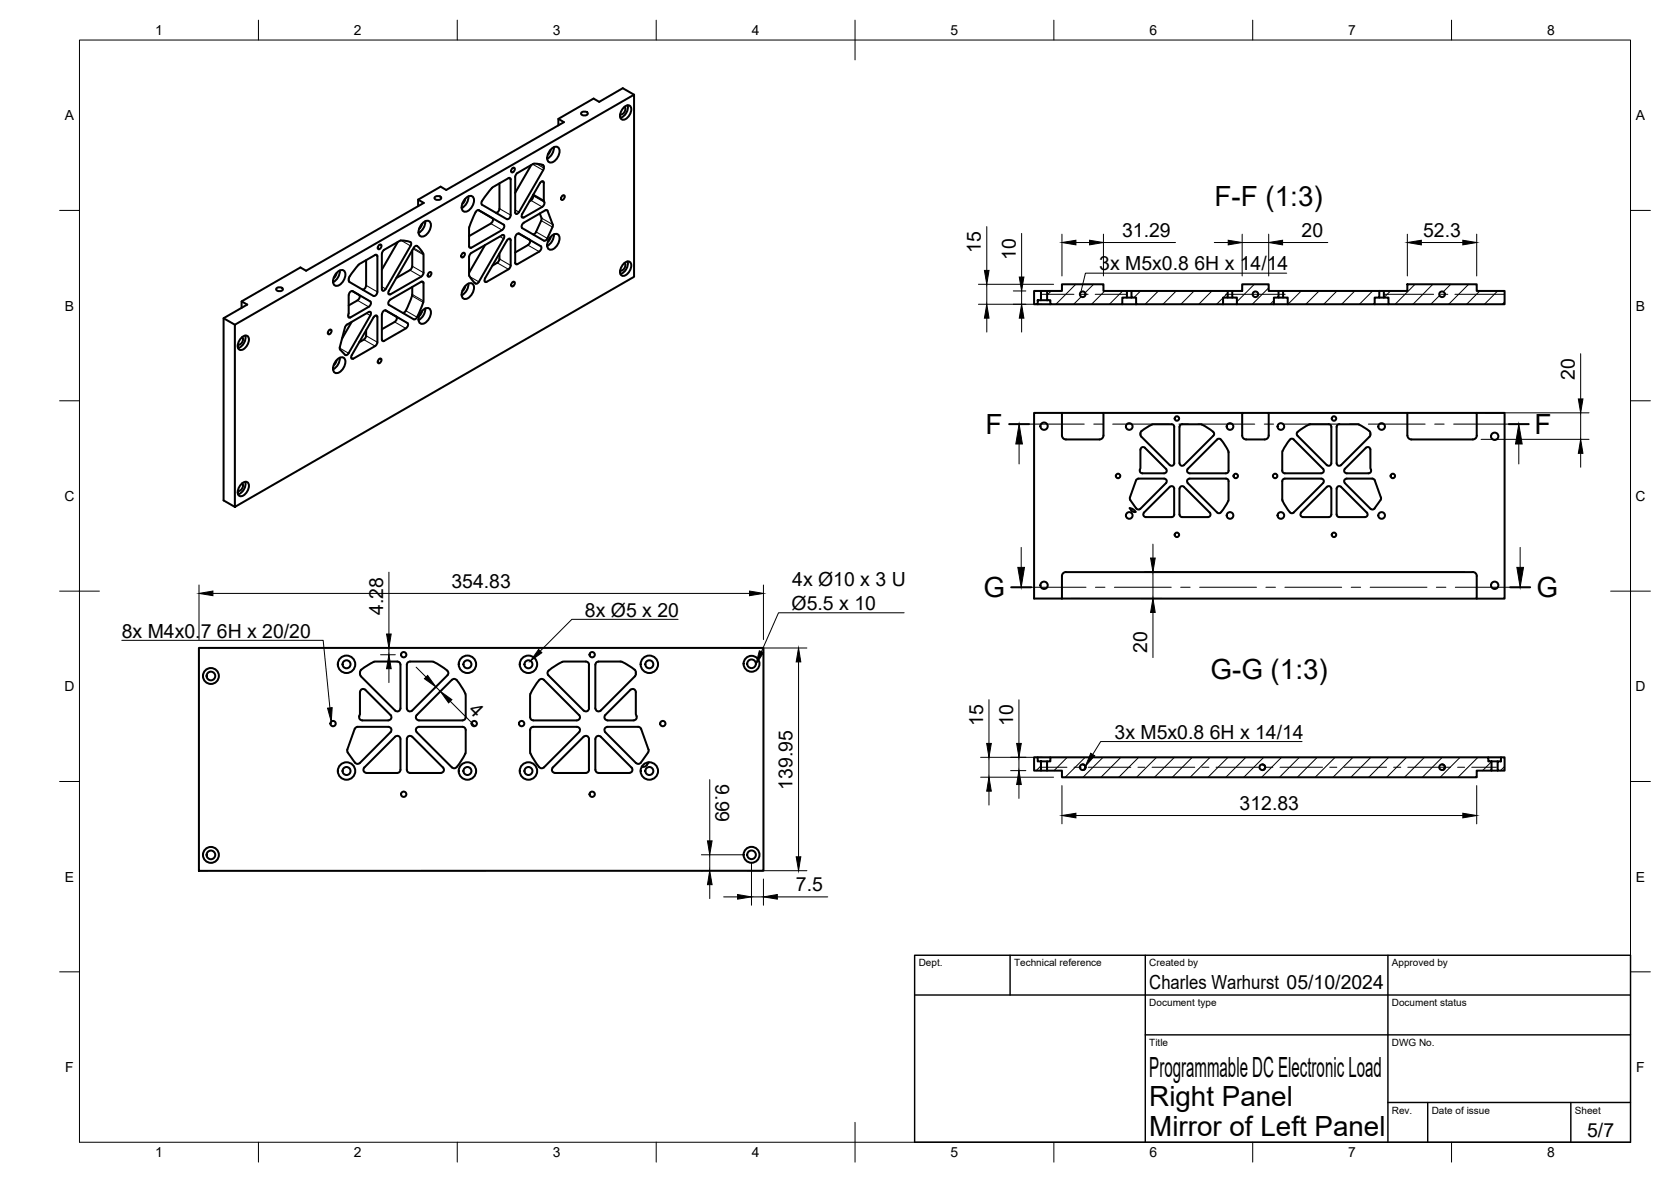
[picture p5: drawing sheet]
<svg xmlns="http://www.w3.org/2000/svg" width="420mm" height="297mm" viewBox="0 0 420 297" stroke-linecap="round" stroke-linejoin="round" font-family="sans-serif">
<!-- layer: Visible -->
<g fill="none" stroke="#000" stroke-width=".51">
<path d="M138.4 37.7l-.2 .6-.5 .5M138.7 37.4a1.11 1.11 0 0 1 1.5-.4 1.11 1.11 0 0 1 .4 1.5 2.43 2.43 0 0 1-2.6 2.3 2.44 2.44 0 0 1 .7-3.4zM139.3 37a3.3 3.3 0 0 1-1.7 2.9M140.4 29.9l1.4 .8-29.6 17-1.4-.8-5.7 3.3v1.6M146.2 28.3l.4-.2h.7l.5 .4a.99 .99 0 0 1-1.7 0zM156.9 26.9a1 1 0 0 1 1.4-.3 1 1 0 0 1 .4 1.3l-.4 1a1.62 1.62 0 0 1-2.1 1 2.4 2.4 0 0 1 .7-3zM157 26.9a1.26 1.26 0 0 1-1.1 1.8M157.8 26.5a2.8 2.8 0 0 1-1.8 3.1M159.4 23.8l-2.8-1.6-5.9 3.4-1.5-.8-8.8 5.1v1.6M105.1 50.2l1.5 .8-29.6 17-1.5-.8-14.8 8.5v1.7M106.1 56.3l-.2 .7-.5 .5M106.4 56a1.11 1.11 0 0 1 1.5-.4 1.11 1.11 0 0 1 .4 1.5 2.43 2.43 0 0 1-2.6 2.3 2.44 2.44 0 0 1 .7-3.4z"/>
<path d="M106.9 55.6a3.3 3.3 0 0 1-1.6 2.9M109.3 49.6l.5-.3h.6l.6 .5a.99 .99 0 0 1-1.8 0zM116.9 50l-.2 .7-.4 .5M117.2 49.7a1.11 1.11 0 0 1 1.5-.4 1.11 1.11 0 0 1 .4 1.5 2.43 2.43 0 0 1-2.6 2.3 2.44 2.44 0 0 1 .7-3.4zM117.8 49.4a3.3 3.3 0 0 1-1.7 2.9M120.3 52.8l3.5 2 .1 .7-.5 .7M120.4 52.8l6.2 3.7 .2 .6-.6 .7M120.4 52.8l-.4 .1-.4 .4-1.6 3.8-.1 4.8M121.2 50.5l-.2 .5 .2 .4 6.2 3.7M123.4 56.2l-5.5 3.1M123.7 47.2l-2.5 3.2M125.6 46.1v6.3l-.3 .8-.6 .3"/>
<path d="M126.2 57.8l-7.7 4.4-.4 .1-.1-.4M126.2 59.1l-7.7 4.5M126.3 59.1l.5 .1-.2 .8-6.2 10.8-.6 .5a4.1 4.1 0 0 1-1.9-2.2v-4.6M128.4 45.1v8.9l-.3 .8-.6 .3M128.4 45.1l-.1-.4-.5 .1-4.1 2.5M128.8 42.3l.4-.2a.67 .67 0 0 1 .1 .8 .67 .67 0 0 1-.7 .3l-.1-.4zM130.4 58.7l5.6 3.2 .1 .3-.1 .6-.4 .4-5.7 3.2-.4-.4v-6.3l.4-.8 .6-.2M131.5 56.1l5.9-3.3 .3 .2 1.3 3.6-1.4 3.3-.7 .6-5.6-3.2-.1-.4zM131.7 54.6l-.5-.1 .1-.7 4.5-7.8 .4-.4h.4l.1 .3 .1 5.5-.5 .6-4.6 2.7M133.6 41.5l-4.1 7M134 49.1a1.25 1.25 0 0 1-.8 1.5M134.1 48.9l2.6 1.6"/>
<path d="M134.8 58.3l-.4 .4-.4 .2M135.7 53.6l.5 1.6-1.4 3.1M136.6 42.8l-6.1 10.5-.6 .5-.4-.4M136.6 42.8a.95 .95 0 0 0 .1-1.1 .95 .95 0 0 0-1-.5h-1.7l-3.9 2.3-.4 .4-.2 .6v8.9M138.4 59.6l-.2 .6-.5 .5M138.7 59.3a1.11 1.11 0 0 1 1.5-.4 1.11 1.11 0 0 1 .4 1.5 2.43 2.43 0 0 1-2.6 2.3 2.44 2.44 0 0 1 .7-3.4zM139.3 58.9a3.3 3.3 0 0 1-1.7 2.9M141.3 49.3l.5-.3a.67 .67 0 0 1 .1 .8 .67 .67 0 0 1-.8 .4v-.5zM56.2 80l2.9 1.6M60.7 75.7l1.5 .8-6 3.5v45.8l2.9 1.6M69.5 72.5l.5-.3h.6l.5 .5a.99 .99 0 0 1-1.7 0zM84.6 68.7l-.2 .6-.5 .5"/>
<path d="M84.9 68.4a1.11 1.11 0 0 1 1.5-.4 1.11 1.11 0 0 1 .4 1.5 2.43 2.43 0 0 1-2.6 2.2 2.44 2.44 0 0 1 .7-3.3zM85.4 68a3.3 3.3 0 0 1-1.6 2.9M88.6 73.1l1.7 1M90.2 66.5l-.4 .5a7.1 7.1 0 0 0-2.1 3.5l.2 .3M90.3 74.1l.2 .4-.4 .8-2.4 1.5M92.1 65.4v6.3l-.4 .8-.5 .3M92.7 77.1l-4.6 2.7M92.7 77.1l.5-.7-.1-.6-4.4-2.6h-.4l-.4 .4-.2 .6-.2 5 .1 .6h.5M94.3 64.1l-4.2 2.5M94.3 64.1l.4-.1 .2 .4M94.9 79.7l-.4-.4-.6 .5-5.4 9.4-.2 .8 .5 .1 5.5-3.1M94.9 79.7v6.3l-.2 .5-.4 .5"/>
<path d="M94.9 64.4v9l-.4 .8-.6 .2-6.1-3.5M95.3 61.6l.4-.2a.67 .67 0 0 1 .1 .8 .67 .67 0 0 1-.8 .3v-.4zM96 63.8v8.9M96 79v6.4M96 79l.4-.8 .6-.2 5.4 3.2 .2 .3-.2 .6-.3 .4-5.5 3.2M96.6 62.8l3.9-2.3a4 4 0 0 1 2.9 .5l-.2 .8-6.2 10.8-.6 .5-.4-.4M96.6 62.8l-.4 .4-.2 .6M96.9 78l2.7 1.6 .2 .6-.6 .7-3.2 1.8M98.2 75.3l7.7-4.5h.4l.2 .3-.1 4.9-1.6 3.9-.5 .3h-.2M98.2 73.9l-.5-.1 .1-.7 6.3-10.8 .5-.5a4 4 0 0 1 1.9 2.2v4.5l-.4 .8-7.9 4.7M98.2 75.3l-.5 .7 .1 .6 6.2 3.6M100 60.8l-4 7"/>
<path d="M103.7 72.1l-.1 2.1-.4 1.2a7.4 7.4 0 0 1-1.7 3.2h-.2M103.7 62.9v4l-.2 .6-.4 .4-3.5 2M106.1 78.2l-.2 .7-.5 .5M106.4 77.9a1.11 1.11 0 0 1 1.5-.4 1.11 1.11 0 0 1 .4 1.5 2.43 2.43 0 0 1-2.6 2.3 2.44 2.44 0 0 1 .7-3.4zM106.9 77.5a3.3 3.3 0 0 1-1.6 2.9M107.8 68.6l.4-.3a.67 .67 0 0 1 .1 .9 .67 .67 0 0 1-.7 .3v-.5zM116.2 63.7l.5-.2a.67 .67 0 0 1 .1 .8 .67 .67 0 0 1-.8 .3v-.5zM116.9 71.9l-.2 .7-.4 .5M117.2 71.7a1.11 1.11 0 0 1 1.5-.4 1.11 1.11 0 0 1 .4 1.5 2.43 2.43 0 0 1-2.6 2.2 2.44 2.44 0 0 1 .7-3.3zM117.8 71.3a3.3 3.3 0 0 1-1.7 2.9M118.5 63.6l-.4 .4-.1 .5M122 61.6l-4.1 6.9"/>
<path d="M122 69.9l-.1 .8 .5 .1M125 66l-1.2 .7M125.6 63.7l-.1 1.6-.5 .7M127.4 60.5l-5.4 9.4M127.5 60.5l.4-.5 .5 .1v6.6l-.1 .5-.4 .5M127.8 67.7l-5.4 3.1M128.8 71l.4-.2a.67 .67 0 0 1 .1 .8 .67 .67 0 0 1-.7 .3l-.1-.5zM133.1 60.2l.2 .4-.3 .8-3.5 2M156.9 66.2a1 1 0 0 1 1.4-.4 1 1 0 0 1 .4 1.4l-.4 .9a1.62 1.62 0 0 1-2.1 1 2.4 2.4 0 0 1 .7-2.9zM157 66.1a1.26 1.26 0 0 1-1.1 1.9M157.8 65.7a2.8 2.8 0 0 1-1.8 3.1M260 73.1h1.7v2.3h-.8v1.1h-.9z"/>
<path d="M260.9 76.5h3.2M261.7 73.1h1.6M261.7 75.4h1.6M263.3 73.1h3.7v-1.7h10.5v1.7h5.9v1.7h-1.2v1.7h-18.1v-1.1h-.8zM282.2 76.5h3.5M283.4 73.1h1.1M283.4 74.8h1.1M284.5 73.1h24.2v1.7h-1.2v1.7h-21.8v-1.7h-1.2zM307.5 76.5h3.5M308.7 74.8h1.1M308.7 73.1h1.1M309.8 73.1h2.5v-1.7h6.7v1.7h2.5v1.7h-1.2v1.7h-9.3v-1.7h-1.2z"/>
<path d="M320.3 76.5h3.5M321.5 74.8h1.1M321.5 73.1h1.1M322.6 73.1h24.2v1.7h-1.1v1.7h-21.9v-1.7h-1.2zM345.7 76.5h3.4M346.8 74.8h1.2M346.8 73.1h1.2M348 73.1h5.9v-1.7h17.4v1.7h7v3.4h-29.2v-1.7h-1.1zM59.1 81.6l100.3-57.8v45.8l-100.3 57.8zM60.8 84.8a1 1 0 0 1 1.4-.4 1 1 0 0 1 .3 1.4l-.3 .9a1.62 1.62 0 0 1-2.2 1.1 2.4 2.4 0 0 1 .8-3zM60.9 84.7a1.26 1.26 0 0 1-1.1 1.9M61.7 84.3a2.8 2.8 0 0 1-1.8 3.2"/>
<path d="M82.7 83l.4-.2a.67 .67 0 0 1 .1 .8 .67 .67 0 0 1-.7 .3v-.5zM84.6 90.6l-.2 .6-.5 .6M84.9 90.3a1.11 1.11 0 0 1 1.5-.4 1.11 1.11 0 0 1 .4 1.5 2.43 2.43 0 0 1-2.6 2.3 2.44 2.44 0 0 1 .7-3.4zM85.4 89.9a3.3 3.3 0 0 1-1.6 2.9M87.3 81.5l-.6 .8-1.3 5.2 .1 .3 1.6 1.5 .6-.5 5.4-9.5 .1-.8-.5-.1-5.4 3.2M88.4 80.9l-2.4 4.2M91.5 85.4l-1.2 .6M92.1 83l-.1 1.6-.5 .7M95.3 90.3l.4-.2a.67 .67 0 0 1 .1 .8 .67 .67 0 0 1-.8 .3v-.5zM96 85.3l.2 .4h.4M267 103.8h10.5v5.6a1.01 1.01 0 0 1-1.1 1h-8.4a1.01 1.01 0 0 1-1-1zM267 103.8h-7v46.6h7"/>
<path d="M277.5 103.8h34.8M286.6 118.1l.1-.4v-4.7a.68 .68 0 0 1 .5-.6 .68 .68 0 0 1 .7 .1l5.3 5.3a.65 .65 0 0 1 .1 .7 .65 .65 0 0 1-.6 .4h-5.5M286.6 118.1l.1 .6 .5 .2M295.3 107.3a.63 .63 0 0 0-.7-.7h-4.8l-.6 .3a4.8 4.8 0 0 0-2.4 2l.2 .8 7.1 7.2a.67 .67 0 0 0 .7 .1 .67 .67 0 0 0 .5-.6l-.1-9.1M296.6 107.3a.63 .63 0 0 1 .6-.7h4.8l.7 .3a5.5 5.5 0 0 1 2.6 2.1l-.2 .5-7.4 7.4a.66 .66 0 0 1-.7 .1 .66 .66 0 0 1-.4-.6v-9.1M308.8 113.4l.1 4.9M308.9 113.4l-.3-.5a5.5 5.5 0 0 0-2.1-2.7l-.5 .3-7.3 7.3a.67 .67 0 0 0-.2 .7 .67 .67 0 0 0 .6 .4h9.2a.67 .67 0 0 0 .6-.6M312.3 103.8h6.7v5.6a1.01 1.01 0 0 1-1 1h-4.7a1.01 1.01 0 0 1-1-1zM319 103.8h34.9M322.5 113.4l-.1 4.9a.67 .67 0 0 0 .7 .6M322.5 113.4l.2-.5a5.5 5.5 0 0 1 2.1-2.7l.5 .2 7.4 7.4a.65 .65 0 0 1 .1 .7 .65 .65 0 0 1-.6 .4h-9.1M329.2 106.7l4.9-.1a.67 .67 0 0 1 .7 .7"/>
<path d="M329.2 106.7l-.5 .2a5.5 5.5 0 0 0-2.6 2.1l.1 .5 7.4 7.4a.67 .67 0 0 0 .7 .1 .67 .67 0 0 0 .5-.6v-9.1M336.1 107.3v9.1a.67 .67 0 0 0 .4 .6 .67 .67 0 0 0 .7-.1M336.1 107.3a.67 .67 0 0 1 .7-.7h4.7l2.8 1.7M338.2 117.8l5.2-5.2a.66 .66 0 0 1 .8-.2 .66 .66 0 0 1 .4 .6v4.7l.2 .6-.3 .5-5.9 .1a.67 .67 0 0 1-.6-.4 .67 .67 0 0 1 .2-.7zM344.3 108.3l.3 .6-.2 .8M344.4 109.7l-7.2 7.2M353.9 103.8h17.4v5.6a1.01 1.01 0 0 1-1 1h-15.4a1.01 1.01 0 0 1-1-1M353.9 103.8v5.6M371.3 103.8h7v46.6h-7M60.8 121.5a1 1 0 0 1 1.4-.3 1 1 0 0 1 .3 1.3l-.3 1a1.62 1.62 0 0 1-2.2 1 2.4 2.4 0 0 1 .8-3zM60.9 121.5a1.26 1.26 0 0 1-1.1 1.9M61.7 121.1a2.8 2.8 0 0 1-1.8 3.1"/>
<path d="M284.1 127.7l.6 .8 .8 .1-.8-.7-.7-.2M293.2 121.4l-6.6 6.6-.8-.1-1.6-2.2M293.2 121.4a.67 .67 0 0 0 .1-.7 .67 .67 0 0 0-.6-.4h-6.7l-.4 .4-1.5 4.3 .1 .6M294.1 122.4a.65 .65 0 0 1 .7-.2 .65 .65 0 0 1 .4 .6l.1 6.5a.67 .67 0 0 1-.7 .6h-6.5a.67 .67 0 0 1-.6-.4 .67 .67 0 0 1 .2-.7l6.4-6.4M297.7 122.4l6.5 6.4a.67 .67 0 0 1 .1 .7 .67 .67 0 0 1-.6 .4M297.7 122.4a.68 .68 0 0 0-.7-.2 .68 .68 0 0 0-.4 .6v6.5a.67 .67 0 0 0 .7 .6h6.4M308.9 121v4.7l-.3 .7a5.5 5.5 0 0 1-2.1 2.6l-.5-.2-7.3-7.4M308.9 120.9a.67 .67 0 0 0-.6-.6h-9.2a.67 .67 0 0 0-.6 .4 .67 .67 0 0 0 .2 .7M323.1 120.3h9.1a.67 .67 0 0 1 .6 .4 .67 .67 0 0 1-.1 .7M323.1 120.3a.67 .67 0 0 0-.7 .6v4.6l.3 .9a5.5 5.5 0 0 0 2.1 2.6l.5-.2 7.4-7.4M333.6 122.4l-6.4 6.4M333.6 122.4a.67 .67 0 0 1 .7-.2 .67 .67 0 0 1 .5 .6v6.5a.67 .67 0 0 1-.7 .6h-6.5a.67 .67 0 0 1-.6-.4 .67 .67 0 0 1 .2-.7"/>
<path d="M337.2 122.4a.67 .67 0 0 0-.7-.2 .67 .67 0 0 0-.4 .6v6.5a.67 .67 0 0 0 .6 .6h6.5a.67 .67 0 0 0 .6-.4 .67 .67 0 0 0-.1-.7l-6.5-6.4M338.2 121.4l6.6 6.6 .7-.1 1.6-2.2M338.2 121.4a.67 .67 0 0 1-.2-.7 .67 .67 0 0 1 .6-.4h6.7l.4 .4 1.5 4.3-.1 .6M267.3 144l.7-.2 102.3-.1a.97 .97 0 0 1 1 1.1v5.6h-104.3v-5.6zM50 162.8h142v56h-142zM90.5 168.9l.2 1.1 8.6 8.5a.79 .79 0 0 0 .9 .2 .79 .79 0 0 0 .5-.7M91.9 173.4l6.3 6.3M91.9 173.4a.79 .79 0 0 0-.9-.2 .79 .79 0 0 0-.5 .7v5.6l-.2 .7 .3 .7 .5 .1h6.5a.81 .81 0 0 0 .8-.5 .81 .81 0 0 0-.2-.8M94 166.3h5.9a.79 .79 0 0 1 .8 .7M94 166.3a10.4 10.4 0 0 0-3.4 2.4l-.1 .2M100.7 167.1v10.9M102.3 167a.79 .79 0 0 1 .8-.7h5.5l1.4 .6a5.6 5.6 0 0 1 2.7 2.2l-.2 .6-8.8 8.8a.79 .79 0 0 1-.9 .2 .79 .79 0 0 1-.5-.7"/>
<path d="M102.3 167.1v10.9M117 174.4l.1 5.8a.79 .79 0 0 1-.8 .8h-11a.81 .81 0 0 1-.7-.5 .81 .81 0 0 1 .2-.8M117 174.3l-.5-1a5.6 5.6 0 0 0-2.3-2.7l-.6 .2-8.8 8.9M137.9 169.7l8.8 8.8M145.6 179.7l-8.8-8.9-.6-.2a6.2 6.2 0 0 0-2.6 3.2l-.3 .9v5.5M145.6 179.7a.79 .79 0 0 1 .2 .8 .79 .79 0 0 1-.8 .5h-10.9a.83 .83 0 0 1-.8-.8M148.1 167.1v10.9M148.1 167a.79 .79 0 0 0-.8-.7h-5.5l-1.4 .6a5.6 5.6 0 0 0-2.7 2.2l.2 .6M148.1 178a.79 .79 0 0 1-.5 .7 .79 .79 0 0 1-.9-.2M149.7 167.1v10.9M149.7 167a.79 .79 0 0 1 .8-.7h5.5a11.1 11.1 0 0 1 3.6 2M152.2 179.7a.81 .81 0 0 0-.2 .8 .81 .81 0 0 0 .8 .5h6.5l.5-.1 .3-.7-.2-.7v-5.6a.79 .79 0 0 0-.5-.7 .79 .79 0 0 0-.9 .2l-6.3 6.3"/>
<path d="M159.6 168.3l.3 .6M159.9 168.9l-.3 1.1-8.5 8.5a.79 .79 0 0 1-.9 .2 .79 .79 0 0 1-.5-.7M90.5 191.7l-.4 .3-.7-.2-2-2.7-.1-.5 2-5.6 .6-.3h7.7a.79 .79 0 0 1 .8 .4 .79 .79 0 0 1-.2 .9l-7.7 7.8M100.7 185.7a.79 .79 0 0 0-.5-.7 .79 .79 0 0 0-.9 .2l-7.7 7.7M100.7 185.7v7.7a.83 .83 0 0 1-.8 .9l-7.7-.1a.79 .79 0 0 1-.8-.5 .79 .79 0 0 1 .2-.8M102.3 185.7a.79 .79 0 0 1 .5-.7 .79 .79 0 0 1 .9 .2l7.7 7.7M102.3 185.7v7.7a.79 .79 0 0 0 .8 .8l7.7 .1a.81 .81 0 0 0 .8-.5 .81 .81 0 0 0-.2-.9M117.1 183.4a.79 .79 0 0 0-.8-.7h-10.9a.79 .79 0 0 0-.8 .4 .79 .79 0 0 0 .2 .9l8.8 8.8 .6 .3a6.2 6.2 0 0 0 2.6-3.2l.2-.6M117.1 183.5l-.1 5.8M133.3 183.4a.79 .79 0 0 1 .8-.7h10.9a.78 .78 0 0 1 .8 .4 .78 .78 0 0 1-.2 .9l-8.8 8.8-.6 .3a6.2 6.2 0 0 1-2.6-3.2l-.3-.9v-5.5M146.7 185.2l-7.7 7.7M146.7 185.2a.79 .79 0 0 1 .9-.2 .79 .79 0 0 1 .5 .7"/>
<path d="M148.1 185.7v7.7a.83 .83 0 0 1-.8 .9l-7.7-.1a.79 .79 0 0 1-.8-.5 .79 .79 0 0 1 .2-.8M149.7 185.7v7.7M149.7 185.7a.79 .79 0 0 1 .5-.7 .79 .79 0 0 1 .9 .2l7.7 7.7M158.8 192.9a.81 .81 0 0 1 .2 .9 .81 .81 0 0 1-.8 .5l-7.7-.1a.79 .79 0 0 1-.8-.8M160.4 182.7h-7.6a.79 .79 0 0 0-.8 .4 .79 .79 0 0 0 .2 .9l7.7 7.8M160.5 182.7l.4 .1 .3 .4M161.1 191.6l-.5 .4-.7-.3M161.2 183.2l1.9 5.4-.1 .5-1.9 2.6M162.7 192.3a1.2 1.2 0 0 1-1.3 .4M163.1 191.5l-.5 .7M260.9 190.3h3.2M261.7 191.3v2.4h-1.7v-3.4h.9v1h2.4"/>
<path d="M261.7 193.7h1.6M264.1 190.3h110.1v1h.8v2.4h-3.7v1.6h-104.3v-1.6h-3.7v-2.4h.8zM272.2 192.1a.71 .71 0 0 1 .7 .7 .71 .71 0 0 1-.7 .7M317.4 192.1a.71 .71 0 0 1 .7 .7 .71 .71 0 0 1-.7 .7M362.6 192.1a.71 .71 0 0 1 .7 .7 .71 .71 0 0 1-.7 .7M374.2 190.3h3.2M375 193.7h1.6M375 191.3h1.6M377.4 190.3h.9v3.4h-1.7v-2.4h.8z"/>
<circle cx="272.2" cy="74" r=".71"/>
<circle cx="315.7" cy="74" r=".71"/>
<circle cx="362.6" cy="74" r=".71"/>
<circle cx="262.5" cy="107.1" r=".92"/>
<circle cx="281.1" cy="119.6" r=".56"/>
<circle cx="283.9" cy="107.2" r=".84"/>
<circle cx="295.9" cy="105.2" r=".56"/>
<circle cx="309.3" cy="107.2" r=".84"/>
<circle cx="310.7" cy="119.6" r=".56"/>
<circle cx="320.6" cy="119.6" r=".56"/>
<circle cx="322.1" cy="107.2" r=".84"/>
<circle cx="335.4" cy="105.2" r=".56"/>
<circle cx="347.4" cy="107.2" r=".84"/>
<circle cx="350.2" cy="119.6" r=".56"/>
<circle cx="375.8" cy="109.6" r=".92"/>
<circle cx="283.9" cy="129.5" r=".84"/>
<circle cx="295.9" cy="134.4" r=".56"/>
<circle cx="309.3" cy="129.5" r=".84"/>
<circle cx="322.1" cy="129.5" r=".84"/>
<circle cx="335.4" cy="134.4" r=".56"/>
<circle cx="347.4" cy="129.5" r=".84"/>
<circle cx="262.5" cy="147.1" r=".92"/>
<circle cx="375.8" cy="147.1" r=".92"/>
<circle cx="53" cy="169.9" r="1.09"/>
<circle cx="53" cy="169.9" r="2"/>
<circle cx="87.1" cy="166.9" r="1.01"/>
<circle cx="87.1" cy="166.9" r="2.19"/>
<circle cx="101.5" cy="164.5" r=".67"/>
<circle cx="117.5" cy="166.9" r="1.01"/>
<circle cx="117.5" cy="166.9" r="2.19"/>
<circle cx="132.9" cy="166.9" r="1.01"/>
<circle cx="132.9" cy="166.9" r="2.19"/>
<circle cx="148.9" cy="164.5" r=".67"/>
<circle cx="163.3" cy="166.9" r="1.01"/>
<circle cx="163.3" cy="166.9" r="2.19"/>
<circle cx="189" cy="166.8" r="1.09"/>
<circle cx="189" cy="166.8" r="2"/>
<circle cx="83.7" cy="181.8" r=".67"/>
<circle cx="87.1" cy="193.8" r="1.01"/>
<circle cx="87.1" cy="193.8" r="2.19"/>
<circle cx="101.5" cy="199.6" r=".67"/>
<circle cx="117.5" cy="193.8" r="1.01"/>
<circle cx="117.5" cy="193.8" r="2.19"/>
<circle cx="119.2" cy="181.8" r=".67"/>
<circle cx="131.2" cy="181.8" r=".67"/>
<circle cx="132.9" cy="193.8" r="1.01"/>
<circle cx="132.9" cy="193.8" r="2.19"/>
<circle cx="148.9" cy="199.6" r=".67"/>
<circle cx="163.3" cy="193.8" r="1.01"/>
<circle cx="163.3" cy="193.8" r="2.19"/>
<circle cx="166.7" cy="181.8" r=".67"/>
<circle cx="272.2" cy="192.8" r=".71"/>
<circle cx="317.4" cy="192.8" r=".71"/>
<circle cx="362.6" cy="192.8" r=".71"/>
<circle cx="53" cy="214.8" r="1.09"/>
<circle cx="53" cy="214.8" r="2"/>
<circle cx="189" cy="214.8" r="1.09"/>
<circle cx="189" cy="214.8" r="2"/>
</g>
<!-- layer: Visible Narrow -->
<g fill="none" stroke="#000" stroke-width=".25">
<path d="M123.4 56.2l2.8 1.6M123.8 54.8l2.8 1.7M125.6 52.4l2.8 1.6M125.7 59.4l.9 .6M127.8 44.8l.6 .3M129.5 52.8l1 .5M131.1 54.3l.6 .4M133.5 50.4l2.8 1.6M133.9 41.3l2.7 1.5M134 49.2l2.9 1.6M134.8 58.3l2.8 1.6M134.9 41.2l1.8 1"/>
<path d="M135.7 41.3l1 .6M136.1 55.4l2.8 1.7M136.2 54.8l2.8 1.6M136.2 45.6l.5 .3M137.3 52.8l.4 .2M87.5 79.4l.6 .4M89.9 75.5l2.8 1.6M90.3 74.1l2.8 1.7M92.1 71.7l2.8 1.6M92.1 78.7l1 .6M94.3 64.1l.6 .3M94.3 79.3l.6 .4"/>
<path d="M96 72.1l1 .5M97.6 73.6l.6 .4M99.6 79.6l2.8 1.6M100.9 60.4l2.3 1.4M102 78.1l2.9 1.6M103.1 67.9l2.8 1.6M103.6 74.4l2.8 1.6M103.7 74l2.8 1.6M103.7 66.9l2.8 1.6M103.9 62.5l2.6 1.5M104 62.3l2.4 1.4M104.8 61.8h.1"/>
<path d="M105.9 70.8l.6 .3M117.9 61.9l.6 .4M118.1 69.5l2.3 1.3M121.8 70.5l.6 .3M125 66l2.8 1.7M125.6 65.1l2.8 1.6M127.8 60l.6 .4M129.5 66l.6 .4M132.7 61.6l2.9 1.6M133.1 60.2l2.9 1.7M85.4 87.5l2.3 1.3M88.3 89.8l.5 .3"/>
<path d="M91.5 85.4l2.8 1.6M92.1 84.4l2.8 1.6M96 85.4l.6 .3M99.2 80.9l2.8 1.6"/>
</g>
<!-- layer: BORDER -->
<g fill="none" stroke="#000" stroke-width=".25">
<path d="M20 10.1h390v276.9h-390zM65 5.1v5M115 5.1v5M165 5.1v5M215 5.1v10M265 5.1v5M315 5.1v5M365 5.1v5M15 52.9h5M410 52.9h5M15 100.7h5M410 100.7h5"/>
<path d="M15 148.6h10M405 148.6h10M15 196.4h5M410 196.4h5M15 244.2h5M410 244.2h5M65 287v5M115 287v5M165 287v5M215 282.1v9.9M265 287v5M315 287v5"/>
<path d="M365 287v5"/>
</g>
<!-- layer: TITLEBLOCK -->
<path d="M230 240.1h180v46.9h-180zM230 250h180M254 240.1v9.9M288 240.1v46.9M349 240.1v46.9M288 260.1h122M349 277.1h61M359 277.1v9.9M395 277.1v9.9" fill="none" stroke="#000" stroke-width=".36"/>
<!-- layer: Hatching -->
<g fill="none" stroke="#000" stroke-width=".25">
<path d="M264.3 73.1l-1 1.1M270.5 71.4l-5 5.1M271.9 74.6l-1.9 1.9M275 71.4l-2.2 2.2M277.8 73.1l-3.3 3.4M282.3 73.1l-3.3 3.4M286.8 73.1l-1.7 1.7M291.3 73.1l-3.4 3.4M295.8 73.1l-3.4 3.4M300.2 73.1l-3.3 3.4M304.7 73.1l-3.3 3.4M308.7 73.6l-2.8 2.9"/>
<path d="M315.4 71.4l-4.4 4.4M319 72.3l-4.1 4.2M320.3 75.5l-.9 1M321.5 74.3l-.5 .5M322.7 73.1l-.1 .1M327.2 73.1l-3.4 3.4M331.7 73.1l-3.4 3.4M336.2 73.1l-3.4 3.4M340.7 73.1l-3.4 3.4M345.1 73.1l-3.3 3.4M349.6 73.1l-1.6 1.7M355.8 71.4l-5 5.1"/>
<path d="M360.3 71.4l-5 5.1M361.9 74.3l-2.1 2.2M364.8 71.4l-1.9 1.9M369.3 71.4l-5 5.1M372.1 73.1l-3.3 3.4M376.6 73.1l-3.3 3.4M378.3 75.9l-.6 .6M261.8 192.4l-1.3 1.3M268.4 190.3l-3.4 3.4M272.9 190.3l-5.1 5M277.3 190.3l-5 5M281.8 190.3l-5 5"/>
<path d="M286.3 190.3l-5 5M290.8 190.3l-5 5M295.3 190.3l-5 5M299.8 190.3l-5 5M304.3 190.3l-5 5M308.8 190.3l-5 5M313.3 190.3l-5 5M317.8 190.3l-5 5M322.2 190.3l-5 5M326.7 190.3l-5 5M331.2 190.3l-5 5M335.7 190.3l-5 5"/>
<path d="M340.2 190.3l-5 5M344.7 190.3l-5 5M349.2 190.3l-5 5M353.7 190.3l-5 5M358.2 190.3l-5 5M362.6 190.3l-4.9 5M367.1 190.3l-5 5M371.3 195.1l-.2 .2M371.6 190.3l-5 5M375 191.4l-2.2 2.3M378.3 192.6l-1 1.1"/>
</g>
<!-- layer: Section Lines -->
<path d="M253.7 106.6h5M379.4 106.6h5M254.3 147.6h5M379.7 147.6h5" fill="none" stroke="#000" stroke-width=".51"/>
<g fill="none" stroke="#000" stroke-width=".25">
<path d="M256.2 111.6v5M258.7 106.6h13.9M275 106.6h2.4M279.8 106.6h14.3M296.4 106.6h2.4M301.2 106.6h14.3M317.9 106.6h2.4M322.6 106.6h14.3M339.3 106.6h2.4M344.1 106.6h14.3M360.7 106.6h2.4M365.5 106.6h13.9"/>
<path d="M381.9 111.6v5M256.8 137.6v5M382.2 137.6v5M259.3 147.6h13.8M275.4 147.6h2.4M280.2 147.6h14.3M296.9 147.6h2.4M301.6 147.6h14.3M318.3 147.6h2.4M323.1 147.6h14.3M339.7 147.6h2.4M344.5 147.6h14.3"/>
<path d="M361.2 147.6h2.4M365.9 147.6h13.8"/>
</g>
<path d="M256.2 106.6l.9 5h-1.7zM381.9 106.6l.8 5h-1.6zM255.9 142.6h1.7l-.8 5zM381.4 142.6h1.7l-.9 5z" fill="#000" stroke="#000" stroke-width=".25"/>
<!-- layer: FD_Dimensions -->
<g fill="none" stroke="#000" stroke-width=".25">
<path d="M248.1 56.9v11.1M256.9 58.7v10.9M267 58.9v10.4M277.5 58.9v10.4M312.3 58.9v10.4M319 58.9v10.4M353.9 58.9v10.4M371.3 58.9v10.4M246 76.5h16M246 71.4h18.9M248.1 71.4v5.1M248.1 80v3.4"/>
<path d="M254.8 73.1h3.1M256.9 73.1v3.4M256.9 80v3.4M270.5 60.9h3.5M277.5 60.9h18.1M305.3 60.9h3.5M312.3 60.9h6.7M322.5 60.9h11.4M357.4 60.9h10.4M397.4 88.9v11.4M372.4 110.4h27.1M373.4 103.7h26.1"/>
<path d="M397.4 103.7v6.7M397.4 113.9v3.5M289.9 136.7v3.5M50 147v13.7M53.5 149.1h135M97.8 143.8v15.5M192 147v13.7M269.1 150.4h22.9M287.8 143.7h80.4M289.9 143.7v6.7M289.9 153.9v11.4M95.7 164.5h3.7"/>
<path d="M97.8 162.8v1.7M97.8 168v3.5M104.6 167.7l2.5 2.4M109.6 172.6l1.1 1.1M113.2 176.2l6.2 6.2M186.5 162.8h16.4M200.8 166.3v49M248.7 175.8v11M256.2 175.9v10.9M178.5 195.9v15.4M246.6 195.3h18.3M246.6 190.3h15.4"/>
<path d="M248.7 190.3v5M248.7 198.8v3.5M254.1 193.7h3.8M256.2 190.3v3.4M256.2 197.2v3.4M267 197.4v9.6M371.3 197.4v9.6M176.4 218.8h.4M176.4 214.8h10.5M178.5 214.8v4M187.8 218.8h15.1M189 216.9v10.6"/>
<path d="M270.5 204.9h97.3M178.5 222.3v3.5M181.9 225.4h3.6M189 225.4h3M192 220.9v6.6M195.5 225.4h12.6"/>
</g>
<g fill="#000" stroke="#000" stroke-width=".25">
<path d="M248.1 76.5l.6 3.5h-1.2zM247.5 68h1.2l-.6 3.4zM256.9 76.5l.6 3.5h-1.2zM256.3 69.6h1.2l-.6 3.5zM267 60.9l3.5-.5v1.1zM274 60.4l3.5 .5-3.5 .6zM308.8 60.4l3.5 .5-3.5 .6zM319 60.9l3.5-.5v1.1zM353.9 60.9l3.5-.5v1.1zM367.8 60.4l3.5 .5-3.5 .6zM397.4 110.4l.6 3.5h-1.1zM396.9 100.3h1.1l-.6 3.4z"/>
<path d="M50 149.1l3.5-.6v1.2zM97.2 159.3h1.2l-.6 3.5zM188.5 148.5l3.5 .6-3.5 .6zM289.3 140.2h1.2l-.6 3.5zM289.9 150.4l.6 3.5h-1.2zM97.8 164.5l.6 3.5h-1.2zM107.5 169.7l2.1 2.9-2.9-2zM110.7 173.7l2.9 2.1-.8 .8zM200.8 162.8l.6 3.5h-1.2zM248.7 195.3l.6 3.5h-1.2zM248.1 186.8h1.2l-.6 3.5zM256.2 193.7l.6 3.5h-1.2z"/>
<path d="M255.6 186.8h1.2l-.6 3.5zM177.9 211.3h1.1l-.5 3.5zM200.2 215.3h1.2l-.6 3.5zM267 204.9l3.5-.5v1.1zM367.8 204.4l3.5 .5-3.5 .6zM178.5 218.8l.5 3.5h-1.1zM185.5 224.8l3.5 .6-3.5 .6zM192 225.4l3.5-.6v1.2z"/>
</g>
<!-- layer: Hole Notes -->
<path d="M82.4 178l1.1-.2-.2 3.6zM135.4 163.2l.8 .8-2.8 2.1zM190.9 163.5l1.1 .5-1.9 3zM274.3 189.3l1 .6-2.4 2.7z" fill="#000" stroke="#000" stroke-width=".25"/>
<path d="M323.5 68.7h-50.6l-1.3 5.5M170.5 155.6h-26.7l-8 8M227.3 154h-31.6l-4.2 9.8M30.6 160.9h50.7l1.7 17M327.4 186.4h-50.6l-2.1 3.2" fill="none" stroke="#000" stroke-width=".25"/>
<!-- layer: Smart Centers -->
<g fill="none" stroke="#000" stroke-width=".25">
<path d="M262.1 74h7.9M271.8 74h1.8M275.4 74h7.9M308.2 74h15M348 74h12.5M362.2 74h1.8M365.8 74h12.5M262.1 192.8h6.2M270 192.8h1.8M273.6 192.8h10.7M286.1 192.8h1.8M289.7 192.8h10.7"/>
<path d="M302.2 192.8h1.8M305.8 192.8h10.7M318.3 192.8h1.8M321.8 192.8h10.7M334.3 192.8h1.8M337.9 192.8h10.7M350.4 192.8h1.8M354 192.8h10.7M366.5 192.8h1.8M370.1 192.8h6.2"/>
</g>
<g font-size="7">
<text x="305.4" y="51.7">F-F (1:3)</text>
<text x="247.8" y="109.1">F</text>
<text x="385.8" y="109.1">F</text>
<text x="247.3" y="150.1">G</text>
<text x="386.4" y="150.1">G</text>
<text x="304.4" y="170.6">G-G (1:3)</text>
<text x="289" y="270.6">Programmable DC Electronic Load</text>
<text x="289" y="278.1">Right Panel</text>
<text x="289" y="285.5">Mirror of Left Panel</text>
</g>
<g font-size="4.9">
<text x="282.2" y="59.5">31.29</text>
<text x="327.3" y="59.5">20</text>
<text x="357.8" y="59.5">52.3</text>
<text x="246.7" y="63.6" transform="rotate(-90 246.7 63.6)">15</text>
<text x="255.4" y="65.3" transform="rotate(-90 255.4 65.3)">10</text>
<text x="276.4" y="68">3x M5x0.8</text>
<text x="300.3" y="68">6H x 14/14</text>
<text x="396" y="95.5" transform="rotate(-90 396 95.5)">20</text>
<text x="113.5" y="147.7">354.83</text>
<text x="199.2" y="147.3">4x Ø10 x 3 U</text>
<text x="96.3" y="154.5" transform="rotate(-90 96.3 154.5)">4.28</text>
<text x="147.1" y="154.9">8x Ø5 x 20</text>
<text x="199.1" y="153.3">Ø5.5 x 10</text>
<text x="30.6" y="160.2">8x M4x0.7</text>
<text x="54.5" y="160.2">6H x 20/20</text>
<text x="288.4" y="164" transform="rotate(-90 288.4 164)">20</text>
<text x="117.6" y="178.7" transform="rotate(45 117.6 178.7)">4</text>
<text x="247.2" y="182.5" transform="rotate(-90 247.2 182.5)">15</text>
<text x="254.7" y="182.5" transform="rotate(-90 254.7 182.5)">10</text>
<text x="280.2" y="185.7">3x M5x0.8</text>
<text x="304.2" y="185.7">6H x 14/14</text>
<text x="179.9" y="197.1" transform="rotate(90 179.9 197.1)">9.99</text>
<text x="199.3" y="198.5" transform="rotate(-90 199.3 198.5)">139.95</text>
<text x="311.7" y="203.5">312.83</text>
<text x="200.1" y="223.9">7.5</text>
<text x="289" y="248.5">Charles Warhurst 05/10/2024</text>
<text x="399.1" y="285.7">5/7</text>
</g>
<g font-size="3.5">
<text x="39" y="8.8">1</text>
<text x="89" y="8.8">2</text>
<text x="139" y="8.8">3</text>
<text x="189" y="8.8">4</text>
<text x="239" y="8.8">5</text>
<text x="289" y="8.8">6</text>
<text x="339" y="8.8">7</text>
<text x="389" y="8.8">8</text>
<text x="16.3" y="30.2">A</text>
<text x="411.3" y="30.2">A</text>
<text x="16.3" y="78">B</text>
<text x="411.3" y="78">B</text>
<text x="16.2" y="125.9">C</text>
<text x="411.2" y="125.9">C</text>
<text x="16.2" y="173.7">D</text>
<text x="411.2" y="173.7">D</text>
<text x="16.3" y="221.6">E</text>
<text x="411.3" y="221.6">E</text>
<text x="16.4" y="269.4">F</text>
<text x="411.4" y="269.4">F</text>
<text x="39" y="290.8">1</text>
<text x="89" y="290.8">2</text>
<text x="139" y="290.8">3</text>
<text x="189" y="290.8">4</text>
<text x="239" y="290.8">5</text>
<text x="289" y="290.8">6</text>
<text x="339" y="290.8">7</text>
<text x="389" y="290.8">8</text>
</g>
<g font-size="2.5">
<text x="231" y="242.9">Dept.</text>
<text x="255" y="242.9">Technical reference</text>
<text x="289" y="242.9">Created by</text>
<text x="350" y="242.9">Approved by</text>
<text x="289" y="252.8">Document type</text>
<text x="350" y="252.8">Document status</text>
<text x="289" y="262.9">Title</text>
<text x="350" y="262.9">DWG No.</text>
<text x="350" y="279.9">Rev.</text>
<text x="360" y="279.9">Date of issue</text>
<text x="396" y="279.9">Sheet</text>
</g>
</svg>
